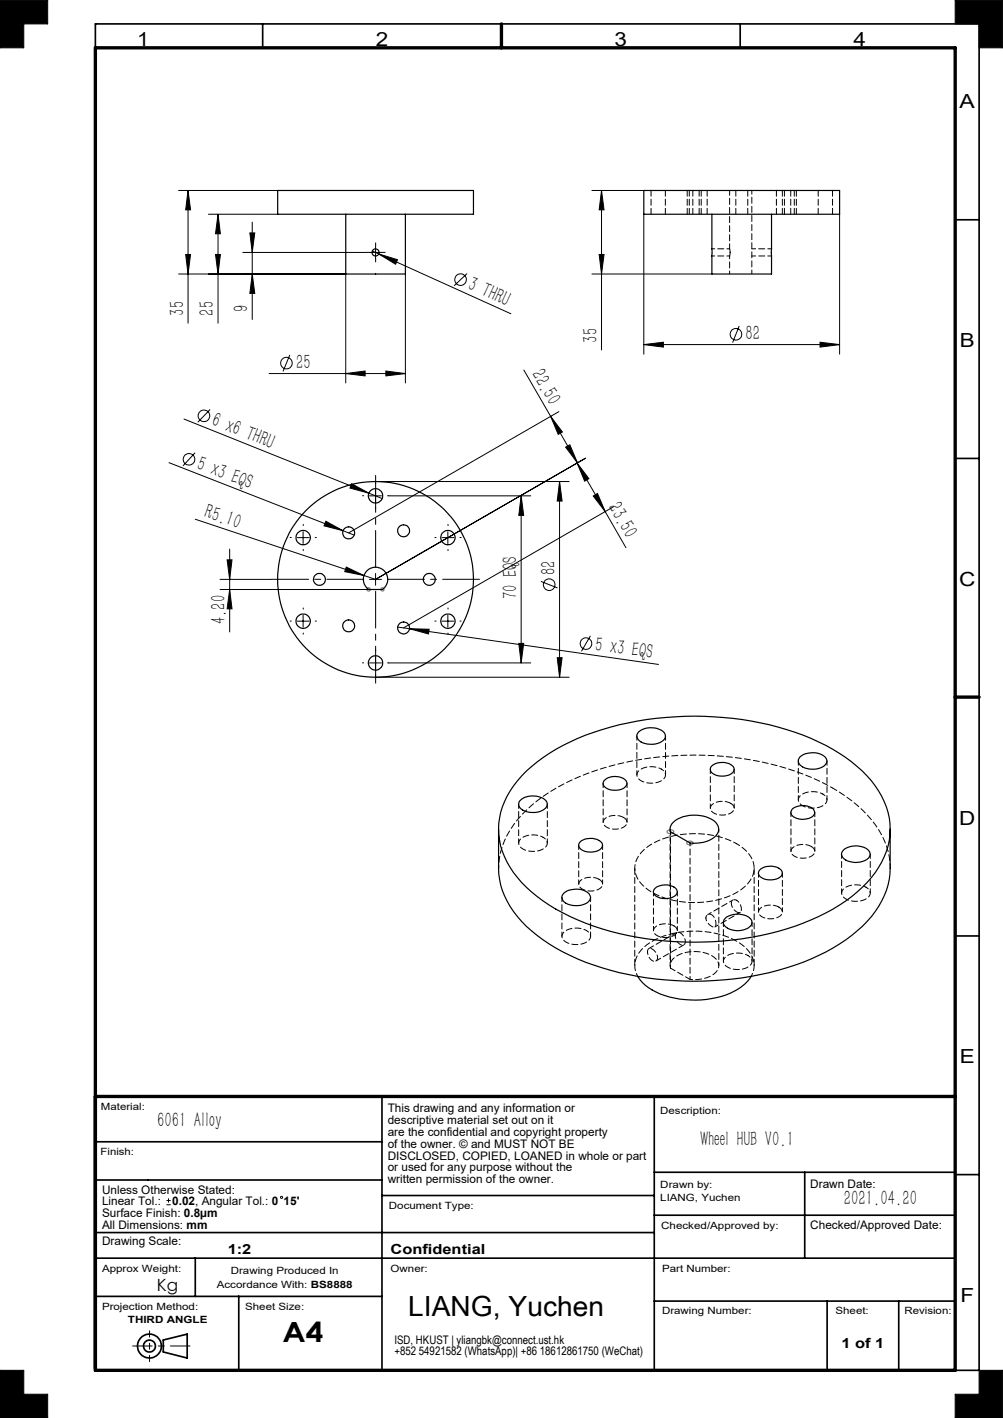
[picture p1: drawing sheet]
<svg xmlns="http://www.w3.org/2000/svg" width="210mm" height="297mm" viewBox="0 0 210 297" stroke-linecap="round" stroke-linejoin="round" font-family="sans-serif">
<g fill="none" stroke="#000" stroke-width=".35">
<path d="M20 10v-5h185v282h-5M55 5v5M155 5v5M200 46h5M200 96h5M200 196h5M20 239.1h60M80 229.7v57M137 229.7v57M20 258.2h117M20 247.2h60M80 250.4h57"/>
<path d="M137 254.5h63M137 245.5h63M168.5 245.5v18M200 246h5M20 271.5h60M20 263.5h180M40.9 263.5v8M50 271.5v15.2M137 272.5h63M173.2 272.5v14.5M188.2 272.5v14.5M34.2 280.7l5-1.3v5l-5-1.2z"/>
<circle cx="31.3" cy="281.9" r="1.25"/>
<circle cx="31.3" cy="281.9" r="2.5"/>
</g>
<path d="M27.8 281.9h12" fill="none" stroke="#000" stroke-width=".21" stroke-dasharray="30.5 1.3 1.3 1.3" stroke-dashoffset="26.4"/>
<path d="M31.3 278.7v6.5" fill="none" stroke="#000" stroke-width=".21" stroke-dasharray="30.5 1.3 1.3 1.3" stroke-dashoffset="29.2"/>
<g fill="none" stroke="#000" stroke-width=".21">
<path d="M0 0h10v5h-5v5h-5zM200 0h10v10h-5v-5h-5zM37.4 39.9h20.7M39.4 39.9l.5 4.1h-1zM39.4 39.9v27.8M123.9 39.9h10.9M125.9 39.9l.6 4.1h-1.1zM125.9 39.9v33.4M37.4 57.4h35v22.8M38.9 53.3h1l-.5 4.1zM43.6 44.9h14.5M45.1 53.3h1l-.5 4.1z"/>
<path d="M45.6 44.9v22.8M45.6 44.9l.5 4.1h-1zM50.8 52.9h25.8M52.3 48.8h1l-.5 4.1zM52.8 46.5v20.4M52.8 57.4l.5 4.1h-1zM77.4 52.9h2.5M77.9 52.6l1.4 .6M78.6 51.6v2.5M79.3 53.2l3.9 1.2-.4 .9zM79.3 53.2l27.7 12.5M84.9 57.4v22.8"/>
<path d="M97.8 57.3l-2.7 2.6M123.9 57.4h25.1M125.4 53.3h1.1l-.6 4.1zM134.8 44.9v29.3M175.8 44.9v29.3M56.3 78.2h28.6M60.7 74.3l-1.4 3.5M72.4 78.2l4-.5v1zM80.8 77.7l4.1 .5-4.1 .5zM109.7 77.5l11.2 19.4M134.8 72.2l4.1-.5v1zM134.8 72.2h41"/>
<path d="M154.8 68.3l-1.4 3.5M171.7 71.7l4.1 .5-4.1 .5zM35.4 96.9l36.4 14.3M38.5 87.8l38.7 15.5M40.9 94.8l-2.6 2.8M44 85.8l-2.6 2.6M115.3 87.2l2.5 3.3-.9 .5zM117 86.2l-44 25.4M118.4 93.7l.9-.5 1.6 3.7zM120.8 97l2.5 3.3-.9 .5zM120.8 97l10.3 17.7M122.6 96l-44 25.4-2.4-.9"/>
<path d="M40.9 108.8l35.3 11.7M47.6 117.3h1l-.5 4.1zM48.1 115v17.4M62.2 112.6h2.5M63.5 111.4v2.4M68.2 109.2l3.6 2-4-1.1zM71.8 111.2l2.4 .9M72.5 118.8l3.7 1.7-4-.8zM73.6 101.3l3.6 2-3.9-1.1zM77.2 103.3l2.8 1.1M77.4 103.9h2.5M78.6 102.6v2.5"/>
<path d="M78.6 100.9h40.6M81.4 103.9h29.7M92.5 112.6h2.5M93.8 111.4v2.4M109.1 103.9v34.9M109.1 103.9l.5 4h-1zM117.2 100.9l.5 4h-1zM117.2 100.9v40.9M124.2 103.9l.9-.5 1.6 3.8zM128.4 106.1l-43.9 25.4M46.1 123.5h31.1M46.1 121.4h10.8"/>
<path d="M48.1 123.5l.5 4h-1zM62.2 130.1h2.5M63.5 128.9v2.4M77.4 121.4h2.5M77.4 138.8h2.5M78.6 120.1v2.5M78.6 137.6v2.5M81.4 138.8h29.7M83.3 131.3l2.4 .4M85.7 131.7l4.2 .1-.2 1zM85.7 131.7l52.2 7.5M92.5 130.1h2.5"/>
<path d="M93.8 128.9v2.4M108.6 134.8h1l-.5 4zM113.2 121.8l3.5 1.4M116.7 137.8h1l-.5 4zM123.6 133.2l-1.9 3.2M78.6 141.8h40.6M34.9 252.3h.8M34.9 251.5h.8M35.3 251v.9M0 287h5v5h5v5h-10zM205 287h5v10h-10v-5h5z"/>
<circle cx="96.4" cy="58.6" r="1.21"/>
<circle cx="60" cy="76.1" r="1.21"/>
<circle cx="154.1" cy="70" r="1.2"/>
<circle cx="39.6" cy="96.2" r="1.22"/>
<circle cx="42.7" cy="87.1" r="1.21"/>
<circle cx="115" cy="122.5" r="1.21"/>
<circle cx="122.7" cy="134.8" r="1.21"/>
<circle cx="58.9" cy="250.8" r=".22"/>
</g>
<path d="M20 10h180v277h-180zM105 5v5M200 146h5M20 229.7h180" fill="none" stroke="#000" stroke-width=".7"/>
<path d="M0 0v10h5v-5h5v-5zM0 287v10h10v-5h-5v-5zM205 287v5h-5v5h10v-10zM200 0v5h5v5h5v-10z" fill-rule="evenodd" fill="#000"/>
<g fill="none" stroke="#808080" stroke-width=".25">
<path d="M139.7 174.1a.75 .75 0 0 1 .8-.3 .75 .75 0 0 1 .5 .5 .74 .74 0 0 1-.7 .4 .74 .74 0 0 1-.6-.6zM143.9 176.4a.79 .79 0 0 1 1.2 .2 .78 .78 0 0 1-1.3-.1z"/>
<circle cx="77.2" cy="123.5" r=".34"/>
<circle cx="80.1" cy="123.4" r=".34"/>
</g>
<g fill="none" stroke="#000" stroke-width=".21" stroke-dasharray="30.5 1.3 1.3 1.3">
<path d="M77.4 52.9h-.8M78.6 51.6v-.7M78.6 54.1v.8M79.9 52.9h.7M61 112.6h-.3M63.5 110.1v-.3M63.5 115.1v.2M66 112.6h.2M76.1 103.8h-.2M78.6 101.3v-.2M78.6 106.3v.3M81.1 103.8h.3"/>
<path d="M91.3 112.6h-.2M93.8 110.1v-.3M93.8 115.1v.2M96.3 112.6h.3M61 130.1h-.3M63.5 127.6v-.3M63.5 132.6v.2M66 130.1h.2M76.1 138.8h-.2M78.6 136.3v-.2M81.1 138.8h.3M91.3 130.1h-.2"/>
<path d="M93.8 127.6v-.3M93.8 132.6v.2M96.3 130.1h.3M78.6 141.3v.3"/>
</g>
<path d="M78.6 118.8v-19.2M76.1 121.3h-19.2M78.6 123.8v19.3M81.1 121.3h19.3" fill="none" stroke="#000" stroke-width=".21" stroke-dasharray="30.5 1.3 1.3 1.3" stroke-dashoffset="22.8"/>
<g fill="#000">
<path d="M79.3 53.2l3.9 1.2-.4 .9zM68.2 109.2l3.6 2-4-1.1zM73.6 101.3l3.6 2-3.9-1.1zM72.5 118.8l3.7 1.7-4-.8zM85.7 131.7l4.2 .1-.2 1z"/>
<path d="M38.9 53.3h1l-.5 4.1zM39.4 39.9l.5 4.1h-1zM45.1 53.3h1l-.5 4.1zM45.6 44.9l.5 4.1h-1zM48.1 123.5l.5 4h-1zM47.6 117.3h1l-.5 4.1zM125.4 53.3h1.1l-.6 4.1zM125.9 39.9l.6 4.1h-1.1z"/>
<path d="M52.3 48.8h1l-.5 4.1zM52.8 57.4l.5 4.1h-1zM117.2 100.9l.5 4h-1zM116.7 137.8h1l-.5 4zM109.1 103.9l.5 4h-1zM108.6 134.8h1l-.5 4z"/>
<path d="M80.8 77.7l4.1 .5-4.1 .5zM72.4 78.2l4-.5v1z"/>
<path d="M134.8 72.2l4.1-.5v1zM171.7 71.7l4.1 .5-4.1 .5z"/>
<path d="M115.3 87.2l2.5 3.3-.9 .5zM118.4 93.7l.9-.5 1.6 3.7zM120.8 97l2.5 3.3-.9 .5zM124.2 103.9l.9-.5 1.6 3.8z"/>
</g>
<g fill="none" stroke="#000" stroke-width=".25">
<path d="M58.1 39.9h41v5h-41zM134.8 39.9h41v5h-41zM72.4 44.9v12.5h12.5v-12.5M149 44.9v12.5h12.5v-12.5M76.7 119.7a2.56 2.56 0 0 1 3.9 0 2.56 2.56 0 0 1-.5 3.8h-2.9a2.55 2.55 0 0 1-.5-3.8zM133.7 153.3a4.2 4.2 0 0 1 5.4 .2 1.29 1.29 0 0 1-.8 2 4.3 4.3 0 0 1-4.7-.6 1.07 1.07 0 0 1 .1-1.6zM167.5 158.5a4.2 4.2 0 0 1 5.4 .2 1.48 1.48 0 0 1-1.3 2.2 3.8 3.8 0 0 1-4.4-1.1 1.09 1.09 0 0 1 .3-1.3zM104.4 173.7v8.2a17.6 17.6 0 0 0 6.9 13.1 46.1 46.1 0 0 0 22.2 9.5 65.3 65.3 0 0 0 37.9-4.4 29.3 29.3 0 0 0 12.6-10.3 14.8 14.8 0 0 0 2.4-7.9v-8.2M109 167.6a4.2 4.2 0 0 1 5.3 .1 1.33 1.33 0 0 1-.8 2.1 4.3 4.3 0 0 1-4.7-.6 1.12 1.12 0 0 1 .2-1.6zM110.2 161.5a41.3 41.3 0 0 1 17.6-9.2 67.3 67.3 0 0 1 42 2.4 30.4 30.4 0 0 1 14.2 11 14.6 14.6 0 0 1-.7 17 32.6 32.6 0 0 1-15.1 10.7 66.7 66.7 0 0 1-47.2-.7 30.3 30.3 0 0 1-14.2-11.1 14.7 14.7 0 0 1 1.5-18.1zM121.5 176.3a3.3 3.3 0 0 1 4.6 .5 1.8 1.8 0 0 1-2.1 1.7 2.54 2.54 0 0 1-2.9-1.3zM126.6 163.4a3.5 3.5 0 0 1 4.5 .1 1.43 1.43 0 0 1-1.5 1.9 2.78 2.78 0 0 1-3.3-1.2z"/>
<path d="M141 172.2a7.3 7.3 0 0 1 8.9 .1 2.1 2.1 0 0 1-.9 3.4l-1.7 .7-1.4 .2h-1.4l-4.1-2.4a1.8 1.8 0 0 1 .6-2zM149 160.4a3.3 3.3 0 0 1 4.7 .5 1.8 1.8 0 0 1-2.2 1.7 2.46 2.46 0 0 1-2.8-1.3l.1-.6zM165.9 169.4a3.5 3.5 0 0 1 4.5 .2 1.03 1.03 0 0 1-.6 1.6 3.4 3.4 0 0 1-4.1-.6 .97 .97 0 0 1 .2-1.2zM176.6 178.1a4.1 4.1 0 0 1 5.3 .1 1.46 1.46 0 0 1-1.2 2.2 3.8 3.8 0 0 1-4.4-1.1 1.06 1.06 0 0 1 .3-1.2zM118 187.1a4.2 4.2 0 0 1 5.4 .2 1.48 1.48 0 0 1-1.3 2.2 4.2 4.2 0 0 1-4.2-.8 1.15 1.15 0 0 1 .1-1.6zM137.2 186.1a3.5 3.5 0 0 1 4.4 .2 1.2 1.2 0 0 1-1 1.7 3.3 3.3 0 0 1-3.7-.8 .85 .85 0 0 1 .3-1.1zM151.8 192.4a4 4 0 0 1 5.6 .4 1.54 1.54 0 0 1-1.5 1.9 3.9 3.9 0 0 1-4.4-1.1 1.15 1.15 0 0 1 .3-1.2zM159.1 182.1a3.3 3.3 0 0 1 4.7 .5 1.8 1.8 0 0 1-2.2 1.7 2.54 2.54 0 0 1-2.8-1.3zM133.5 204.5a11 11 0 0 0 7.8 4.6 18.6 18.6 0 0 0 14-2.5l1.2-1.1 .8-1"/>
<circle cx="78.6" cy="52.9" r=".75"/>
<circle cx="63.5" cy="112.6" r="1.5"/>
<circle cx="73" cy="111.6" r="1.26"/>
<circle cx="78.6" cy="103.8" r="1.5"/>
<circle cx="84.5" cy="111.2" r="1.25"/>
<circle cx="93.8" cy="112.6" r="1.5"/>
<circle cx="63.5" cy="130.1" r="1.51"/>
<circle cx="66.9" cy="121.4" r="1.25"/>
<circle cx="73" cy="131.1" r="1.25"/>
<circle cx="78.6" cy="121.3" r="20.5"/>
<circle cx="78.6" cy="138.9" r="1.51"/>
<circle cx="84.5" cy="131.5" r="1.25"/>
<circle cx="89.9" cy="121.4" r="1.25"/>
<circle cx="93.8" cy="130.1" r="1.51"/>
</g>
<g fill="none" stroke="#000" stroke-width=".21" stroke-dasharray="1.3 .6">
<path d="M136.3 39.9v5M143.9 39.9v5M144.3 39.9v5M145.1 39.9v5M154.1 39.9v5M162.6 39.9v5M163.8 39.9v5M164.2 39.9v5M171.3 39.9v5M139.3 44.9v-5M146.4 44.9v-5M146.8 44.9v-5"/>
<path d="M148.1 44.9v-5M152.9 52.9v-.1M156.6 44.9v-5M161.5 52.8v.2M165.6 44.9v-5M166.3 44.9v-5M166.7 44.9v-5M174.3 44.9v-5M132.9 181.8v20.4M157.9 202.2v-20.4"/>
</g>
<path d="M157.4 39.9v17.5M157.4 53.6h4.2M161.6 52.1h-4.2M154.2 176.7a6.3 6.3 0 0 1 3.7 5.3 6.4 6.4 0 0 1-4.1 5.2 19.3 19.3 0 0 1-18-.7 5.2 5.2 0 0 1-2.6-6.1 9.4 9.4 0 0 1 6.5-5 19.8 19.8 0 0 1 14.5 1.3" fill="none" stroke="#000" stroke-width=".21" stroke-dasharray="1.3 .6" stroke-dashoffset=".5"/>
<g fill="none" stroke="#000" stroke-width=".21" stroke-dasharray="1.3 .6" stroke-dashoffset=".4">
<path d="M152.8 52.1l.1 .8M152.9 52.9l-.1 .7M133.3 154.1v8.2M167.2 159.4v8.1M108.6 168.4v8.2M114.6 176.6v-8.2M121.2 177v8.2M126.3 164.1v8.1M131.3 172.2v-8.1M139.3 162.3v-8.2M148.7 161.1v8.2M153.7 169.3v-8.2"/>
<path d="M165.6 170.1v8.2M170.6 178.3v-8.2M173.2 167.5v-8.1M176.2 178.9v8.2M117.7 187.9v8.2M123.7 196.1v-8.2M126.2 185.2v-8.2M136.8 186.8v8.1M141.8 194.9v-8.1M149.7 194.2l5.3-3.1M151.5 193.2v8.1M153.5 188.5l-5.3 3.1"/>
<path d="M158.8 182.8v8.2M163.8 191v-8.2M182.2 187.1v-8.2M157.5 201.3v-8.1"/>
</g>
<g fill="none" stroke="#000" stroke-width=".21" stroke-dasharray="1.3 .6" stroke-dashoffset=".7">
<path d="M149.1 53.6h3.7M152.8 53.6v3.8M152.8 52.1h-3.7M113.7 175.4a4.2 4.2 0 0 0-5 .6 1.41 1.41 0 0 0 1.2 2 4.1 4.1 0 0 0 4.5-.9 1.28 1.28 0 0 0-.7-1.7M138.5 161.1a4.2 4.2 0 0 0-5 .7 1.41 1.41 0 0 0 1.1 1.9 4.1 4.1 0 0 0 4.6-.8 1.28 1.28 0 0 0-.7-1.8M172.3 166.3a4.2 4.2 0 0 0-5 .7 1.41 1.41 0 0 0 1.2 2 4.1 4.1 0 0 0 4.5-.9 1.28 1.28 0 0 0-.7-1.8M104.4 181.8a17.6 17.6 0 0 1 6.9-13.1 46.6 46.6 0 0 1 22.2-9.5 65.6 65.6 0 0 1 37.9 4.3l3 1.6M122.8 194.9a4.2 4.2 0 0 0-5 .7 1.41 1.41 0 0 0 1.2 1.9 4.1 4.1 0 0 0 4.5-.8 1.28 1.28 0 0 0-.7-1.8M135.6 199.3l.2-.6a1.65 1.65 0 0 1 1.9 1.7 .78 .78 0 0 1-.5 .9 .78 .78 0 0 1-1-.4l-.5-.8-.1-.8M141.4 196a.71 .71 0 0 1 .5-.8 .71 .71 0 0 1 .8 .4 1.68 1.68 0 0 1 .5 2.3 1.73 1.73 0 0 1-1.8-1.9M147.8 192.3a2.16 2.16 0 0 0 1.9 1.9 1.98 1.98 0 0 0-1-2.7 .78 .78 0 0 0-.9 .8M154.2 188.6a.8 .8 0 0 0-1 .1 .8 .8 0 0 0 0 1.1 1.56 1.56 0 0 0 1.8 1.3 1.96 1.96 0 0 0-.8-2.5"/>
<path d="M181.3 185.8a4.2 4.2 0 0 0-4.9 .7 1.41 1.41 0 0 0 1.1 2 4.1 4.1 0 0 0 4.6-.9 1.28 1.28 0 0 0-.8-1.8M144.5 205.1a6.2 6.2 0 0 0 5.7-1.9 2.16 2.16 0 0 0-1.2-3 7.6 7.6 0 0 0-8 .6 1.98 1.98 0 0 0-.6 2M156.6 200.1a4.2 4.2 0 0 0-5 .7 1.41 1.41 0 0 0 1.2 2 4.1 4.1 0 0 0 4.5-.9 1.28 1.28 0 0 0-.7-1.8"/>
</g>
<path d="M152.8 39.9v12.2M140.4 202.8l4.1 2.3" fill="none" stroke="#000" stroke-width=".21" stroke-dasharray="1.3 .6" stroke-dashoffset=".2"/>
<path d="M174.4 165.1a23.8 23.8 0 0 1 11.2 12.1 14.1 14.1 0 0 1 .8 4.6" fill="none" stroke="#000" stroke-width=".21" stroke-dasharray="1.3 .6" stroke-dashoffset=".3"/>
<path d="M130.6 171.2a1.09 1.09 0 0 1 .7 1.1 1.09 1.09 0 0 1-.8 1 3.4 3.4 0 0 1-4.1-.7 1.2 1.2 0 0 1 .9-1.5l1.4-.3 1 .1 .9 .3M153 168.3a1.09 1.09 0 0 1 .7 1 1.09 1.09 0 0 1-.8 1.1 3.4 3.4 0 0 1-4.1-.7 1.2 1.2 0 0 1 .9-1.6l1.5-.3 1 .1 .8 .4M169.9 177.3a1.09 1.09 0 0 1 .7 1.1 1.09 1.09 0 0 1-.8 1 3.4 3.4 0 0 1-4.1-.7 1.2 1.2 0 0 1 .9-1.5l1.4-.3 1 .1 .9 .3M125.4 184.2a1.09 1.09 0 0 1 .8 1 1.09 1.09 0 0 1-.9 1.1 3.4 3.4 0 0 1-4-.7 1.2 1.2 0 0 1 .9-1.6l1.4-.3 1 .1 .8 .4M141.1 193.9a1.09 1.09 0 0 1 .7 1.1 1.09 1.09 0 0 1-.8 1 3.4 3.4 0 0 1-4.1-.7 1.2 1.2 0 0 1 .9-1.5l1.5-.3 .9 .1 .9 .3M141.7 195.3l-5.9 3.4M163.1 190a1.09 1.09 0 0 1 .7 1.1 1.09 1.09 0 0 1-.8 1 3.4 3.4 0 0 1-4.1-.7 1.2 1.2 0 0 1 .9-1.6l1.4-.2 1 .1 .9 .3M137.3 201.3l5.9-3.4" fill="none" stroke="#000" stroke-width=".21" stroke-dasharray="1.3 .6" stroke-dashoffset=".1"/>
<path d="M140.3 173.7v28.5M140.4 174.2v28.6M144.5 176.6v28.5M150.5 202.2v-28.5M157.3 204.5a4.8 4.8 0 0 0-1.6-6.4 18.3 18.3 0 0 0-15-2.6 10.8 10.8 0 0 0-7.3 4.7 4.4 4.4 0 0 0 .1 4.3" fill="none" stroke="#000" stroke-width=".21" stroke-dasharray="1.3 .6" stroke-dashoffset=".6"/>
<g font-size="5.8">
<text x="85.5" y="275.6">LIANG, Yuchen</text>
<text x="59.2" y="281.2">A4</text>
</g>
<g font-size="4.4">
<text x="52" y="65.4" transform="rotate(-90 52 65.4)">9</text>
<text x="97.7" y="60.6" transform="rotate(24 97.7 60.6)">3 THRU</text>
<text x="38.5" y="66.1" transform="rotate(-90 38.5 66.1)">35</text>
<text x="44.8" y="66.1" transform="rotate(-90 44.8 66.1)">25</text>
<text x="125.1" y="71.7" transform="rotate(-90 125.1 71.7)">35</text>
<text x="156.1" y="71.3">82</text>
<text x="62" y="77.3">25</text>
<text x="111.2" y="78.4" transform="rotate(60 111.2 78.4)">22.50</text>
<text x="44.1" y="89" transform="rotate(22 44.1 89)">6 x6 THRU</text>
<text x="41" y="98.1" transform="rotate(21 41 98.1)">5 x3 EQS</text>
<text x="127.2" y="106.3" transform="rotate(60 127.2 106.3)">23.50</text>
<text x="42.6" y="108.4" transform="rotate(18 42.6 108.4)">R5.10</text>
<text x="108.3" y="125.5" transform="rotate(-90 108.3 125.5)">70 EQS</text>
<text x="116.3" y="120.4" transform="rotate(-90 116.3 120.4)">82</text>
<text x="47.2" y="130.8" transform="rotate(-90 47.2 130.8)">4.20</text>
<text x="124.5" y="136.4" transform="rotate(8 124.5 136.4)">5 x3 EQS</text>
<text x="32.9" y="236.1">6061 Alloy</text>
<text x="146.6" y="239.9">Wheel HUB V0.1</text>
<text x="176.6" y="252.3">2021.04.20</text>
</g>
<g font-size="4.1">
<text x="28.8" y="9.7">1</text>
<text x="78.7" y="9.7">2</text>
<text x="128.7" y="9.7">3</text>
<text x="178.7" y="9.7">4</text>
<text x="200.9" y="22.7">A</text>
<text x="200.9" y="72.7">B</text>
<text x="200.8" y="122.7">C</text>
<text x="200.8" y="172.7">D</text>
<text x="200.9" y="222.7">E</text>
<text x="201.1" y="272.7">F</text>
</g>
<text font-size="3.5" x="32.8" y="270.4">Kg</text>
<g font-size="2.9">
<text x="47.7" y="262.7">1:2</text>
<text x="81.8" y="262.6">Confidential</text>
<text x="176.2" y="282.3">1 of 1</text>
</g>
<g font-size="2.5">
<text x="81.2" y="233">This drawing and any information or</text>
<text x="81.2" y="235.4">descriptive material set out on it</text>
<text x="81.2" y="237.9">are the confidential and copyright property</text>
<text x="81.2" y="242.9">DISCLOSED, COPIED, LOANED in whole or part</text>
<text x="81.2" y="245.3">or used for any purpose without the</text>
<text x="81.2" y="240.4">of the owner. © and MUST NOT BE</text>
<text x="21.4" y="250">Unless Otherwise Stated:</text>
<text x="81.2" y="247.8">written permission of the owner.</text>
<text x="169.6" y="248.8">Drawn Date:</text>
<text x="21.4" y="252.5">Linear Tol.:</text>
<text x="21.4" y="254.9">Surface Finish: 0.8µm</text>
<text x="21.4" y="257.4">All Dimensions: mm</text>
<text x="36.1" y="252.5">0.02, Angular Tol.: 0</text>
<text x="59.4" y="252.5">15'</text>
<text x="169.6" y="257.4">Checked/Approved Date:</text>
<text x="21.4" y="260.8">Drawing Scale:</text>
<text x="82.6" y="281.4">ISD, HKUST | yliangbk@connect.ust.hk</text>
<text x="82.6" y="283.9">+852 54921582 (WhatsApp)| +86 18612861750 (WeChat)</text>
</g>
<g font-size="2.1">
<text x="21.1" y="232.6">Material:</text>
<text x="138.3" y="233.3">Description:</text>
<text x="21.1" y="241.9">Finish:</text>
<text x="138.3" y="248.8">Drawn by:</text>
<text x="138.3" y="251.6">LIANG, Yuchen</text>
<text x="81.4" y="253.2">Document Type:</text>
<text x="138.4" y="257.4">Checked/Approved by:</text>
<text x="21.4" y="266.4">Approx Weight:</text>
<text x="45.4" y="269.7">Accordance With: BS8888</text>
<text x="48.3" y="266.9">Drawing Produced In</text>
<text x="81.8" y="266.4">Owner:</text>
<text x="138.6" y="266.4">Part Number:</text>
<text x="21.4" y="274.4">Projection Method:</text>
<text x="51.3" y="274.3">Sheet Size:</text>
<text x="138.6" y="275.2">Drawing Number:</text>
<text x="174.9" y="275.2">Sheet:</text>
<text x="189.4" y="275.2">Revision:</text>
<text x="26.8" y="277.2">THIRD ANGLE</text>
</g>
</svg>
